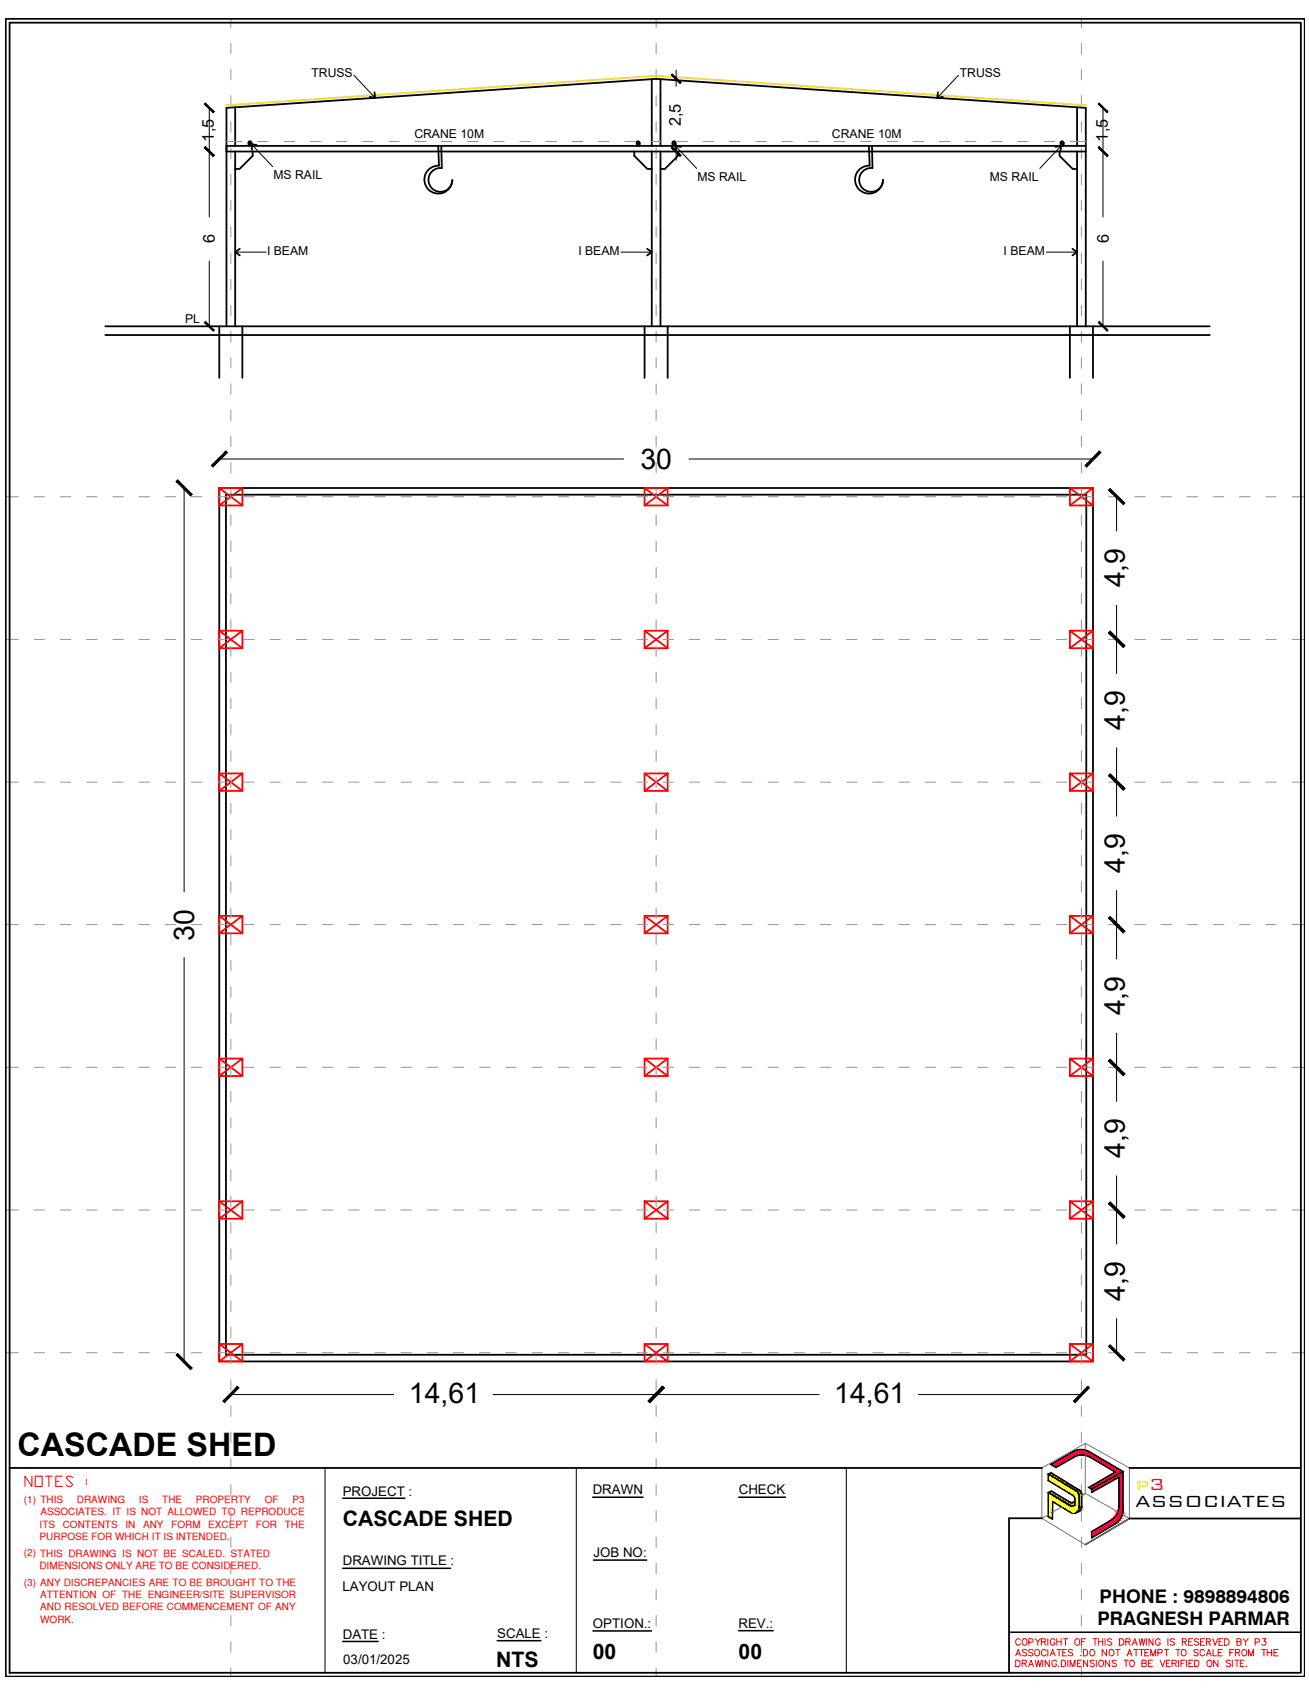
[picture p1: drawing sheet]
<svg xmlns="http://www.w3.org/2000/svg" width="216mm" height="279mm" viewBox="0 0 216 279" stroke-linecap="round" stroke-linejoin="round" font-family="sans-serif">
<!-- layer: wall -->
<g fill="none" stroke="#000" stroke-width=".3">
<path d="M38.8 17.7v6.4M61.8 15.2l.1 .9-.9-.1M107.5 13.1v11M108.9 13.1v11M154.7 15.2l-.1 .9 .9-.1M177.6 17.7v6.4M37.4 25h141.7M37.4 24.1h141.7M38.8 25v28.8M41 23.6v.5M41.5 23.6v.5M41.7 25v.7l-2.2 2.2h-.7"/>
<path d="M42.3 23.9l-.8-.1 .1 .9M72.3 24.1l.1 3.2M72.4 27.3a2.31 2.31 0 0 0-2.4 2.3 2.31 2.31 0 0 0 2.2 2.3 2.31 2.31 0 0 0 2.4-2.2 1.97 1.97 0 0 1-2 1.9 1.97 1.97 0 0 1-1.9-2.1 1.97 1.97 0 0 1 2.1-1.8M72.8 24.1l.1 3.6M104.6 25v.7l2.2 2.2h.7M105 23.6v.5M105.5 23.6v.5M107.5 25v28.8M108.9 25v28.8M110.9 23.6v.5M111.4 23.6v.5M111.8 25v.7l-2.1 2.2h-.8"/>
<path d="M112.3 24.2l-.9-.1 .1 .9M143.3 24.1l.1 3.2M143.4 27.3a2.31 2.31 0 0 0-2.4 2.3 2.31 2.31 0 0 0 2.3 2.3 2.31 2.31 0 0 0 2.3-2.2 1.97 1.97 0 0 1-2 1.9 1.97 1.97 0 0 1-1.9-2.1 1.97 1.97 0 0 1 2.2-1.8M143.8 24.1l.1 3.6M174.1 24.2l.9-.1-.1 .9M174.8 25v.7l2.1 2.2h.7M174.9 23.6v.5M175.4 23.6v.5M177.6 25v28.8M17.4 55.3h182.1M17.4 53.8h182.1M36.2 53.8v8.5"/>
<path d="M37.4 53.8v-36l70.8-4.8 70.9 4.8v36M39.6 41l-.8 .6 .8 .5M40 53.8v8.5M106.3 53.8v8.5M106.7 41l.8 .6-.8 .5M110.1 53.8v8.5M176.5 53.8v8.5M176.9 41l.7 .6-.7 .5M180.3 53.8v8.5M36.2 80.5h144.1v144.1h-144.1zM37.3 81.6h141.9v141.8h-141.9z"/>
<circle cx="41.2" cy="23.5" r=".06"/>
<circle cx="41.2" cy="23.5" r=".23"/>
<circle cx="105.2" cy="23.5" r=".23"/>
<circle cx="105.2" cy="23.5" r=".06"/>
<circle cx="111.2" cy="23.5" r=".06"/>
<circle cx="111.2" cy="23.5" r=".23"/>
<circle cx="175.2" cy="23.5" r=".06"/>
<circle cx="175.2" cy="23.5" r=".23"/>
</g>
<g fill="none" stroke="#f00" stroke-width=".3">
<path d="M36.2 80.5l3.8 2.9M40 80.5v2.9h-3.8v-2.9h3.8l-3.8 2.9M106.3 80.5l3.8 2.9M110.1 80.5v2.9h-3.8v-2.9h3.8l-3.8 2.9M176.5 80.5v2.9h3.8v-2.9h-3.8l3.8 2.9M180.3 80.5l-3.8 2.9M36.2 104l3.8 2.9M40 104v2.9h-3.8v-2.9h3.8l-3.8 2.9M106.3 104l3.8 2.9M110.1 104v2.9h-3.8v-2.9h3.8l-3.8 2.9M176.5 104v2.9h3.8v-2.9h-3.8l3.8 2.9M180.3 104l-3.8 2.9"/>
<path d="M36.2 127.6l3.8 2.8M40 127.6v2.8h-3.8v-2.8h3.8l-3.8 2.8M106.3 127.6l3.8 2.8M110.1 127.6v2.8h-3.8v-2.8h3.8l-3.8 2.8M176.5 127.6v2.8h3.8v-2.8h-3.8l3.8 2.8M180.3 127.6l-3.8 2.8M36.2 151.1l3.8 2.8M40 151.1v2.8h-3.8v-2.8h3.8l-3.8 2.8M106.3 151.1l3.8 2.8M110.1 151.1v2.8h-3.8v-2.8h3.8l-3.8 2.8M176.5 151.1v2.8h3.8v-2.8h-3.8l3.8 2.8M180.3 151.1l-3.8 2.8"/>
<path d="M36.2 174.6l3.8 2.9M40 174.6v2.9h-3.8v-2.9h3.8l-3.8 2.9M106.3 174.6v2.9h3.8v-2.9h-3.8l3.8 2.9M110.1 174.6l-3.8 2.9M176.5 174.6v2.9h3.8v-2.9h-3.8l3.8 2.9M180.3 174.6l-3.8 2.9M36.2 198.1l3.8 2.9M40 198.1v2.9h-3.8v-2.9h3.8l-3.8 2.9M106.3 198.1v2.9h3.8v-2.9h-3.8l3.8 2.9M110.1 198.1l-3.8 2.9M176.5 198.1v2.9h3.8v-2.9h-3.8l3.8 2.9M180.3 198.1l-3.8 2.9"/>
<path d="M36.2 221.7l3.8 2.9M40 221.7v2.9h-3.8v-2.9h3.8l-3.8 2.9M106.3 221.7v2.9h3.8v-2.9h-3.8l3.8 2.9M110.1 221.7l-3.8 2.9M176.5 221.7v2.9h3.8v-2.9h-3.8l3.8 2.9M180.3 221.7l-3.8 2.9"/>
</g>
<!-- layer: window -->
<g fill="none" stroke="#939598" stroke-width=".16">
<path d="M38.1 3.1v1.4M38.1 7.1v1.8M38.1 11.4v1.8M38.1 15.8v1.7M108.2 3.1v1.4M108.2 7.1v1.8M108.2 11.4v1.8M108.2 15.8v1.7M178.4 3.1v1.4M178.4 7.1v1.8M178.4 11.4v1.8M178.4 15.8v1.7"/>
<path d="M37.4 23.3h2.5M38.1 20.1v1.7M38.1 24.4v1.7M38.1 28.7v1.8M38.1 33v1.8M38.1 37.4v1.7M42.5 23.3h1.8M46.8 23.3h1.8M51.2 23.3h1.7M55.5 23.3h1.7M59.8 23.3h1.7M64.1 23.3h1.7"/>
<path d="M68.5 23.3h1.7M72.8 23.3h1.7M77.1 23.3h1.7M81.4 23.3h1.8M85.7 23.3h1.8M90.1 23.3h1.7M94.4 23.3h1.7M98.7 23.3h1.7M103.1 23.3h1.6M107.4 23.3h1.7M108.2 20.1v1.7M108.2 24.4v1.7"/>
<path d="M108.2 28.7v1.8M108.2 33v1.8M108.2 37.4v1.7M111.7 23.3h1.7M116 23.3h1.7M120.3 23.3h1.8M124.6 23.3h1.8M129 23.3h1.7M133.3 23.3h1.7M137.6 23.3h1.7M142 23.3h1.7M146.3 23.3h1.7"/>
<path d="M150.6 23.3h1.7M154.9 23.3h1.7M159.2 23.3h1.8M163.5 23.3h1.8M167.9 23.3h1.7M172.2 23.3h1.7M176.5 23.3h2.6M178.4 20.1v1.7M178.4 24.4v1.7M178.4 28.7v1.8M178.4 33v1.8M178.4 37.4v1.7"/>
<path d="M38.1 41.7v1.7M38.1 46v1.8M38.1 50.3v1.8M38.1 54.7v1.7M38.1 59v1.7M108.2 41.7v1.7M108.2 46v1.8M108.2 50.3v1.8M108.2 54.7v1.7M108.2 59v1.7M178.4 41.7v1.7M178.4 46v1.8"/>
<path d="M178.4 50.3v1.8M178.4 54.7v1.7M178.4 59v1.7M38.1 63.3v1.7M38.1 67.6v1.8M38.1 71.9v1.8M38.1 76.3v1.7M108.2 63.3v1.7M108.2 67.6v1.8M108.2 71.9v1.8M108.2 76.3v1.7M178.4 63.3v1.7"/>
<path d="M178.4 67.6v1.8M178.4 71.9v1.8M178.4 76.3v1.7M.9 81.9h2.1M5.6 81.9h1.7M10 81.9h1.7M14.3 81.9h1.7M18.6 81.9h1.7M22.9 81.9h1.8M27.2 81.9h1.8M31.6 81.9h1.7M35.9 81.9h1.7"/>
<path d="M38.1 80.6v1.7M38.1 84.9v1.8M38.1 89.3v1.7M38.1 93.6v1.7M38.1 97.9v1.7M40.2 81.9h1.7M44.5 81.9h1.7M48.9 81.9h1.7M53.2 81.9h1.7M57.5 81.9h1.7M61.8 81.9h1.8M66.1 81.9h1.8"/>
<path d="M70.5 81.9h1.7M74.8 81.9h1.7M79.1 81.9h1.7M83.4 81.9h1.7M87.8 81.9h1.7M92.1 81.9h1.7M96.4 81.9h1.7M100.7 81.9h1.8M105 81.9h1.8M108.2 80.6v1.7M108.2 84.9v1.8M108.2 89.3v1.7"/>
<path d="M108.2 93.6v1.7M108.2 97.9v1.7M109.4 81.9h1.7M113.7 81.9h1.7M118 81.9h1.7M122.3 81.9h1.8M126.7 81.9h1.7M131 81.9h1.7M135.3 81.9h1.7M139.6 81.9h1.8M143.9 81.9h1.8M148.3 81.9h1.7"/>
<path d="M152.6 81.9h1.7M156.9 81.9h1.7M161.2 81.9h1.8M165.6 81.9h1.7M169.9 81.9h1.7M174.2 81.9h1.8M178.4 80.6v1.7M178.4 84.9v1.8M178.4 89.3v1.7M178.4 93.6v1.7M178.4 97.9v1.7M178.5 81.9h1.8"/>
<path d="M182.9 81.9h1.7M187.2 81.9h1.7M191.5 81.9h1.7M195.8 81.9h1.7M200.1 81.9h1.8M204.4 81.9h1.8M208.8 81.9h1.7M213.1 81.9h2.1M.9 105.5h2.1M5.6 105.5h1.7M10 105.5h1.7M14.3 105.5h1.7"/>
<path d="M18.6 105.5h1.7M22.9 105.5h1.8M27.2 105.5h1.8M31.6 105.5h1.7M35.9 105.5h1.7M38.1 102.2v1.7M38.1 106.5v1.8M38.1 110.8v1.8M38.1 115.2v1.7M38.1 119.5v1.7M40.2 105.5h1.7M44.5 105.5h1.7"/>
<path d="M48.9 105.5h1.7M53.2 105.5h1.7M57.5 105.5h1.7M61.8 105.5h1.8M66.1 105.5h1.8M70.5 105.5h1.7M74.8 105.5h1.7M79.1 105.5h1.7M83.4 105.5h1.7M87.8 105.5h1.7M92.1 105.5h1.7M96.4 105.5h1.7"/>
<path d="M100.7 105.5h1.8M105 105.5h1.8M108.2 102.2v1.7M108.2 106.5v1.8M108.2 110.8v1.8M108.2 115.2v1.7M108.2 119.5v1.7M109.4 105.5h1.7M113.7 105.5h1.7M118 105.5h1.7M122.3 105.5h1.8M126.7 105.5h1.7"/>
<path d="M131 105.5h1.7M135.3 105.5h1.7M139.6 105.5h1.8M143.9 105.5h1.8M148.3 105.5h1.7M152.6 105.5h1.7M156.9 105.5h1.7M161.2 105.5h1.8M165.6 105.5h1.7M169.9 105.5h1.7M174.2 105.5h1.8M178.4 102.2v1.7"/>
<path d="M178.4 106.5v1.8M178.4 110.8v1.8M178.4 115.2v1.7M178.4 119.5v1.7M178.5 105.5h1.8M182.9 105.5h1.7M187.2 105.5h1.7M191.5 105.5h1.7M195.8 105.5h1.7M200.1 105.5h1.8M204.4 105.5h1.8M208.8 105.5h1.7"/>
<path d="M213.1 105.5h2.1M.9 129h2.1M5.6 129h1.7M10 129h1.7M14.3 129h1.7M18.6 129h1.7M22.9 129h1.8M27.2 129h1.8M31.6 129h1.7M35.9 129h1.7M38.1 123.8v1.8M38.1 128.2v1.7"/>
<path d="M38.1 132.5v1.7M38.1 136.8v1.7M40.2 129h1.7M44.5 129h1.7M48.9 129h1.7M53.2 129h1.7M57.5 129h1.7M61.8 129h1.8M66.1 129h1.8M70.5 129h1.7M74.8 129h1.7M79.1 129h1.7"/>
<path d="M83.4 129h1.7M87.8 129h1.7M92.1 129h1.7M96.4 129h1.7M100.7 129h1.8M105 129h1.8M108.2 123.8v1.8M108.2 128.2v1.7M108.2 132.5v1.7M108.2 136.8v1.7M109.4 129h1.7M113.7 129h1.7"/>
<path d="M118 129h1.7M122.3 129h1.8M126.7 129h1.7M131 129h1.7M135.3 129h1.7M139.6 129h1.8M143.9 129h1.8M148.3 129h1.7M152.6 129h1.7M156.9 129h1.7M161.2 129h1.8M165.6 129h1.7"/>
<path d="M169.9 129h1.7M174.2 129h1.8M178.4 123.8v1.8M178.4 128.2v1.7M178.4 132.5v1.7M178.4 136.8v1.7M178.5 129h1.8M182.9 129h1.7M187.2 129h1.7M191.5 129h1.7M195.8 129h1.7M200.1 129h1.8"/>
<path d="M204.4 129h1.8M208.8 129h1.7M213.1 129h2.1M.9 152.5h2.1M5.6 152.5h1.7M10 152.5h1.7M14.3 152.5h1.7M18.6 152.5h1.7M22.9 152.5h1.8M27.2 152.5h1.8M31.6 152.5h1.7M35.9 152.5h1.7"/>
<path d="M38.1 141.1v1.7M38.1 145.4v1.8M38.1 149.7v1.8M38.1 154.1v1.7M38.1 158.4v1.7M40.2 152.5h1.7M44.5 152.5h1.7M48.9 152.5h1.7M53.2 152.5h1.7M57.5 152.5h1.7M61.8 152.5h1.8M66.1 152.5h1.8"/>
<path d="M70.5 152.5h1.7M74.8 152.5h1.7M79.1 152.5h1.7M83.4 152.5h1.7M87.8 152.5h1.7M92.1 152.5h1.7M96.4 152.5h1.7M100.7 152.5h1.8M105 152.5h1.8M108.2 141.1v1.7M108.2 145.4v1.8M108.2 149.7v1.8"/>
<path d="M108.2 154.1v1.7M108.2 158.4v1.7M109.4 152.5h1.7M113.7 152.5h1.7M118 152.5h1.7M122.3 152.5h1.8M126.7 152.5h1.7M131 152.5h1.7M135.3 152.5h1.7M139.6 152.5h1.8M143.9 152.5h1.8M148.3 152.5h1.7"/>
<path d="M152.6 152.5h1.7M156.9 152.5h1.7M161.2 152.5h1.8M165.6 152.5h1.7M169.9 152.5h1.7M174.2 152.5h1.8M178.4 141.1v1.7M178.4 145.4v1.8M178.4 149.7v1.8M178.4 154.1v1.7M178.4 158.4v1.7M178.5 152.5h1.8"/>
<path d="M182.9 152.5h1.7M187.2 152.5h1.7M191.5 152.5h1.7M195.8 152.5h1.7M200.1 152.5h1.8M204.4 152.5h1.8M208.8 152.5h1.7M213.1 152.5h2.1M.9 176h2.1M5.6 176h1.7M10 176h1.7M14.3 176h1.7"/>
<path d="M18.6 176h1.7M22.9 176h1.8M27.2 176h1.8M31.6 176h1.7M35.9 176h1.7M38.1 162.7v1.8M38.1 167.1v1.7M38.1 171.4v1.7M38.1 175.7v1.7M40.2 176h1.7M44.5 176h1.7M48.9 176h1.7"/>
<path d="M53.2 176h1.7M57.5 176h1.7M61.8 176h1.8M66.1 176h1.8M70.5 176h1.7M74.8 176h1.7M79.1 176h1.7M83.4 176h1.7M87.8 176h1.7M92.1 176h1.7M96.4 176h1.7M100.7 176h1.8"/>
<path d="M105 176h1.8M108.2 162.7v1.8M108.2 167.1v1.7M108.2 171.4v1.7M108.2 175.7v1.7M109.4 176h1.7M113.7 176h1.7M118 176h1.7M122.3 176h1.8M126.7 176h1.7M131 176h1.7M135.3 176h1.7"/>
<path d="M139.6 176h1.8M143.9 176h1.8M148.3 176h1.7M152.6 176h1.7M156.9 176h1.7M161.2 176h1.8M165.6 176h1.7M169.9 176h1.7M174.2 176h1.8M178.4 162.7v1.8M178.4 167.1v1.7M178.4 171.4v1.7"/>
<path d="M178.4 175.7v1.7M178.5 176h1.8M182.9 176h1.7M187.2 176h1.7M191.5 176h1.7M195.8 176h1.7M200.1 176h1.8M204.4 176h1.8M208.8 176h1.7M213.1 176h2.1M.9 199.6h2.1M5.6 199.6h1.7"/>
<path d="M10 199.6h1.7M14.3 199.6h1.7M18.6 199.6h1.7M22.9 199.6h1.8M27.2 199.6h1.8M31.6 199.6h1.7M35.9 199.6h1.7M38.1 180v1.8M38.1 184.3v1.8M38.1 188.7v1.7M38.1 193v1.7M38.1 197.3v1.7"/>
<path d="M40.2 199.6h1.7M44.5 199.6h1.7M48.9 199.6h1.7M53.2 199.6h1.7M57.5 199.6h1.7M61.8 199.6h1.8M66.1 199.6h1.8M70.5 199.6h1.7M74.8 199.6h1.7M79.1 199.6h1.7M83.4 199.6h1.7M87.8 199.6h1.7"/>
<path d="M92.1 199.6h1.7M96.4 199.6h1.7M100.7 199.6h1.8M105 199.6h1.8M108.2 180v1.8M108.2 184.3v1.8M108.2 188.7v1.7M108.2 193v1.7M108.2 197.3v1.7M109.4 199.6h1.7M113.7 199.6h1.7M118 199.6h1.7"/>
<path d="M122.3 199.6h1.8M126.7 199.6h1.7M131 199.6h1.7M135.3 199.6h1.7M139.6 199.6h1.8M143.9 199.6h1.8M148.3 199.6h1.7M152.6 199.6h1.7M156.9 199.6h1.7M161.2 199.6h1.8M165.6 199.6h1.7M169.9 199.6h1.7"/>
<path d="M174.2 199.6h1.8M178.4 180v1.8M178.4 184.3v1.8M178.4 188.7v1.7M178.4 193v1.7M178.4 197.3v1.7M178.5 199.6h1.8M182.9 199.6h1.7M187.2 199.6h1.7M191.5 199.6h1.7M195.8 199.6h1.7M200.1 199.6h1.8"/>
<path d="M204.4 199.6h1.8M208.8 199.6h1.7M213.1 199.6h2.1M38.1 201.6v1.7M38.1 206v1.7M38.1 210.3v1.7M38.1 214.6v1.7M38.1 218.9v1.8M108.2 201.6v1.7M108.2 206v1.7M108.2 210.3v1.7M108.2 214.6v1.7"/>
<path d="M108.2 218.9v1.8M178.4 201.6v1.7M178.4 206v1.7M178.4 210.3v1.7M178.4 214.6v1.7M178.4 218.9v1.8M.9 223.1h2.1M5.6 223.1h1.7M10 223.1h1.7M14.3 223.1h1.7M18.6 223.1h1.7M22.9 223.1h1.8"/>
<path d="M27.2 223.1h1.8M31.6 223.1h1.7M35.9 223.1h1.7M38.1 223.2v1.8M38.1 227.6v1.7M38.1 231.9v1.7M38.1 236.2v1.7M40.2 223.1h1.7M44.5 223.1h1.7M48.9 223.1h1.7M53.2 223.1h1.7M57.5 223.1h1.7"/>
<path d="M61.8 223.1h1.8M66.1 223.1h1.8M70.5 223.1h1.7M74.8 223.1h1.7M79.1 223.1h1.7M83.4 223.1h1.7M87.8 223.1h1.7M92.1 223.1h1.7M96.4 223.1h1.7M100.7 223.1h1.8M105 223.1h1.8M108.2 223.2v1.8"/>
<path d="M108.2 227.6v1.7M108.2 231.9v1.7M108.2 236.2v1.7M109.4 223.1h1.7M113.7 223.1h1.7M118 223.1h1.7M122.3 223.1h1.8M126.7 223.1h1.7M131 223.1h1.7M135.3 223.1h1.7M139.6 223.1h1.8M143.9 223.1h1.8"/>
<path d="M148.3 223.1h1.7M152.6 223.1h1.7M156.9 223.1h1.7M161.2 223.1h1.8M165.6 223.1h1.7M169.9 223.1h1.7M174.2 223.1h1.8M178.4 223.2v1.8M178.4 227.6v1.7M178.4 231.9v1.7M178.4 236.2v1.7M178.5 223.1h1.8"/>
<path d="M182.9 223.1h1.7M187.2 223.1h1.7M191.5 223.1h1.7M195.8 223.1h1.7M200.1 223.1h1.8M204.4 223.1h1.8M208.8 223.1h1.7M213.1 223.1h2.1M38.1 240.6v1.6M38.1 244.9v1.7M38.1 249.2v1.7M38.1 253.5v1.7"/>
<path d="M38.1 257.8v1.8M108.2 240.6v1.6M108.2 244.9v1.7M108.2 249.2v1.7M108.2 253.5v1.7M108.2 257.8v1.8M178.4 240.6v1.6M178.4 244.9v1.7M178.4 249.2v1.7M178.4 253.5v1.7M178.4 257.8v1.8M38.1 262.1v1.8"/>
<path d="M38.1 266.5v1.7M38.1 270.8v1.7M38.1 275.1v1.4M108.2 262.1v1.8M108.2 266.5v1.7M108.2 270.8v1.7M108.2 275.1v1.4M178.4 262.1v1.8M178.4 266.5v1.7M178.4 270.8v1.7M178.4 275.1v1.4"/>
</g>
<g fill="none" stroke="#000" stroke-width=".16">
<path d="M34.5 17.8v18M58.4 12.4l3.5 3.7M111.5 11.6v2.6M158.1 12.4l-3.5 3.7M181.9 17.8v18M41.5 23.8l3.5 3.7M111.4 24.1l3.5 3.7M111.5 23.8v2.6M175 24.1l-3.5 3.7M34.5 43.1v10.7M38.8 41.6h5.1M102.4 41.6h5.1"/>
<path d="M172.6 41.6h5M181.9 43.1v10.7M36.2 75.7h66.6M113.6 75.7h66.7M30.4 80.5v66.6M184.2 81.9v5.7M184.2 99.8v11.3M184.2 123.3v11.3M30.4 157.9v66.7M184.2 146.9v11.3M184.2 170.4v11.3M184.2 193.9v11.3"/>
<path d="M184.2 217.5v5.6M38.1 230h26.9M81.3 230h53.8M151.5 230h26.9M178 248.7a.91 .91 0 0 1-1.4 .8"/>
</g>
<!-- layer: 0 -->
<g fill="#000" stroke="#000" stroke-width=".16">
<path d="M33.7 17.2l1.5 1.4 .1-.2zM33.7 17.2l.2-.2 1.4 1.4z"/>
<path d="M110.7 12.3l1.6 1.3-1.4-1.4zM110.7 12.3l1.6 1.3-.1 .2z"/>
<path d="M181.2 17.2l1.4 1.4 .1-.2zM181.3 17l1.4 1.4-1.5-1.2z"/>
<path d="M33.9 24.2l-.2 .2 1.6 1.2zM33.7 24.4l1.6 1.2-.1 .2z"/>
<path d="M33.7 24.4l1.5 1.4 .1-.2zM33.7 24.4l.2-.2 1.4 1.4z"/>
<path d="M110.7 24.4l1.5 1.4 .1-.2zM110.7 24.4l.2-.2 1.4 1.4z"/>
<path d="M181.3 24.2l-.1 .2 1.5 1.2zM181.2 24.4l1.5 1.2-.1 .2z"/>
<path d="M181.2 24.4l1.4 1.4 .1-.2zM181.3 24.2l1.4 1.4-1.5-1.2z"/>
<path d="M33.9 53l-.2 .2 1.6 1.3zM33.7 53.2l1.6 1.3-.1 .1z"/>
<path d="M181.3 53l-.1 .2 1.5 1.3zM181.2 53.2l1.5 1.3-.1 .1z"/>
<path d="M37.3 74.4l-2.2 2.6 2.4-2.4zM34.9 76.8l2.4-2.4-2.2 2.6z"/>
<path d="M179 76.8l.2 .2 2.1-2.6zM181.3 74.4l.3 .2-2.4 2.4z"/>
<path d="M29.1 79.4l2.3 2.4 .3-.3zM29.3 79.1l2.4 2.4-2.6-2.1z"/>
<path d="M182.9 80.8l2.4 2.4 .2-.2zM182.9 80.8l.2-.2 2.4 2.4z"/>
<path d="M183.1 104.1l-.2 .3 2.6 2.1zM182.9 104.4l2.6 2.1-.2 .3z"/>
<path d="M182.9 104.4l2.4 2.4 .2-.3zM182.9 104.4l.2-.3 2.4 2.4z"/>
<path d="M183.1 127.6l-.2 .3 2.6 2.2zM182.9 127.9l2.6 2.2-.2 .2z"/>
<path d="M182.9 127.9l2.4 2.4 .2-.2zM182.9 127.9l.2-.3 2.4 2.5z"/>
<path d="M183.1 151.2l-.2 .2 2.6 2.2zM182.9 151.4l2.6 2.2-.2 .3z"/>
<path d="M182.9 151.4l2.4 2.5 .2-.3zM182.9 151.4l.2-.2 2.4 2.4z"/>
<path d="M183.1 174.7l-.2 .3 2.6 2.1zM182.9 175l2.6 2.1-.2 .3z"/>
<path d="M182.9 175l2.4 2.4 .2-.3zM182.9 175l.2-.3 2.4 2.4z"/>
<path d="M183.1 198.3l-.2 .2 2.6 2.2zM182.9 198.5l2.6 2.2-.2 .2z"/>
<path d="M182.9 198.5l2.4 2.4 .2-.2zM182.9 198.5l.2-.2 2.4 2.4z"/>
<path d="M29.3 223.2l-.2 .3 2.6 2.2zM29.1 223.5l2.6 2.2-.3 .2z"/>
<path d="M39.2 228.7l-2.2 2.6 2.4-2.4zM39.2 228.7l-2.2 2.6-.2-.2z"/>
<path d="M109.3 228.7l-2.4 2.4 .3 .2zM109.3 228.7l.3 .2-2.4 2.4z"/>
<path d="M109.3 228.7l-2.1 2.6 2.4-2.4zM109.3 228.7l-2.1 2.6-.3-.2z"/>
<path d="M179.4 228.7l-2.3 2.4 .2 .2zM179.4 228.7l.3 .2-2.4 2.4z"/>
<path d="M183.1 221.8l-.2 .3 2.6 2.1zM182.9 222.1l2.6 2.1-.2 .3z"/>
</g>
<!-- layer: wall -->
<path d="M37.3 17.4l70.9-4.9 70.9 4.9" fill="none" stroke="#f8d731" stroke-width=".3"/>
<!-- layer: Tital Block -->
<path d="M166.4 269.2h48.2" fill="none" stroke="#000" stroke-width=".25"/>
<!-- layer: Elevation -->
<path d="M.9 3.1h214.3v273.4h-214.3zM1.6 3.7h213v272.2h-213zM1.6 242.1h170.2M171.8 250.4h-5.4v25.5M186.3 242.1h28.2M186.3 250.5h28.2" fill="none" stroke="#000" stroke-width=".3"/>
<!-- layer: ID-LOGO -->
<g fill="none" stroke="#f00" stroke-width=".16">
<path d="M167.5 273.1l.5-1.1 .3 1.1M167.5 273.8h.4a.57 .57 0 0 1 .4 .6 .57 .57 0 0 1-.4 .5h-.4zM167.7 272.8h.5M168.3 270.5a.39 .39 0 0 0-.5-.2 .39 .39 0 0 0-.3 .4 .45 .45 0 0 0 .2 .5 .45 .45 0 0 0 .5 0l.1-.1M168.6 274.3h.6l.1-.4-.7-.1v1.1M168.6 270.5a.39 .39 0 0 1 .5-.2 .39 .39 0 0 1 .3 .4v.2a.4 .4 0 0 1-.4 .5 .4 .4 0 0 1-.4-.5zM169 274.3l.3 .6M169.3 272.2l-.2-.2-.5 .2 .2 .3 .5 .3v.2l-.2 .1-.5-.1M169.6 274.9l.5-1.1 .3 1.1M169.7 270.9l.6-.1 .1-.4-.2-.1h-.5v1.1M169.8 274.5h.5M170.4 272.2l-.3-.2-.5 .2 .1 .2 .7 .4v.2l-.3 .1-.5-.1"/>
<path d="M170.7 270.3l.5 .5 .4-.5M170.7 272.2l.2-.1a.49 .49 0 0 1 .6 .5 .49 .49 0 0 1-.8 .4v-.3zM170.7 273.8l.3 1.1 .3-1.1 .2 1.1 .3-1.1M171.2 270.8v.6M171.8 270.8l.6-.1 .1-.2-.3-.2h-.4v1.1M172 273.8v1.1M172.1 270.8l.4 .6M172.5 272.3a.39 .39 0 0 0-.4-.3 .39 .39 0 0 0-.3 .5 .45 .45 0 0 0 .1 .5 .45 .45 0 0 0 .6 0v-.1M172.8 270.3v1.1M172.8 272v1.1M173.1 273.8v1.1l-.7-1.1v1.1M173.2 273.1l.4-1.1 .4 1.1"/>
<path d="M173.4 272.8h.5M174 270.5a.39 .39 0 0 0-.5-.2 .39 .39 0 0 0-.3 .4 .45 .45 0 0 0 .2 .5 .45 .45 0 0 0 .6 0v-.3h-.2M174.3 274.1a.39 .39 0 0 0-.5-.3 .39 .39 0 0 0-.3 .4v.3a.38 .38 0 0 0 .4 .4 .38 .38 0 0 0 .4-.4h-.3M174.3 270.3v1.1M174.3 270.8h.7M174.3 272h.8M174.6 274.8h.1M174.7 272v1.1M175 270.3v1.1M175.1 273.8h.3a.57 .57 0 0 1 .4 .6 .57 .57 0 0 1-.4 .5h-.3zM175.3 272.6h.4M175.4 270.3h.7"/>
<path d="M175.7 270.3v1.1M175.9 272h-.6v1.1h.6M176.1 273.8v1.1M176.5 274.9v-1.1l.4 1.1 .4-1.1v1.1M176.9 272.2l-.2-.2-.5 .2v.2l.7 .4v.2l-.2 .1-.5-.1M177.3 270.5a.39 .39 0 0 1 .5-.2 .39 .39 0 0 1 .3 .4v.2a.4 .4 0 0 1-.4 .5 .4 .4 0 0 1-.4-.5zM177.7 274.3h.4M178.2 273l.1 .1M178.4 273.8h-.7v1.1h.7M178.4 270.8h.4M178.7 272a.58 .58 0 0 1 .7 .4 .58 .58 0 0 1-.2 .7h-.5zM179 270.3h-.6v1.1"/>
<path d="M179.4 273.8v1.1l-.7-1.1v1.1M179.9 272.1a.49 .49 0 0 1 .7 .5 .49 .49 0 0 1-.8 .4v-.5zM180.3 270.3h.6M180.5 274l-.2-.2-.5 .2 .1 .2 .5 .3a.26 .26 0 0 1-.1 .4l-.4-.1-.1-.1M180.6 270.3v1.1M180.8 273.8v1.1M181.2 270.8h.7M181.2 270.3v1.1M181.3 274l.2-.2a.51 .51 0 0 1 .5 .6 .51 .51 0 0 1-.6 .4l-.2-.3zM181.9 270.3v1.1M182.3 270.3v1.1M182.5 272v1.1l-.7-1.1v1.1"/>
<path d="M183 273.8v1.1l-.7-1.1v1.1M183.1 272.1a.49 .49 0 0 1 .7 .5 .49 .49 0 0 1-.8 .4l-.1-.5zM183.4 270.4a.37 .37 0 0 0-.4-.1 .37 .37 0 0 0-.3 .2l.1 .2 .5 .2 .1 .3a.41 .41 0 0 1-.7 0M184 272h.8M184.1 274l-.2-.2-.5 .2 .2 .3 .5 .2-.1 .3-.3 .1-.3-.2M184.4 272v1.1M184.6 270.3h.4a.61 .61 0 0 1 .4 .5 .61 .61 0 0 1-.4 .6h-.4zM185.4 273.8h.7M185.7 270.8l.6-.1 .1-.2-.2-.2h-.5v1.1M185.7 273.8v1.1M185.9 273.1l.4-1.1 .4 1.1M186.1 270.8l.3 .6"/>
<path d="M186.1 272.8h.5M186.4 274a.48 .48 0 0 1 .7 0 .48 .48 0 0 1-.1 .7l-.1 .1a.53 .53 0 0 1-.6-.2 .53 .53 0 0 1 .1-.6zM186.7 271.4l.5-1.1 .4 1.1M186.9 271h.5M187 272h.7M187.4 272v1.1M187.9 270.3l.2 1.1 .3-1.1 .2 1.1 .3-1.1M187.9 272h.7M188.3 272v1.1M188.4 274.3h.6v-.4l-.6-.1v1.1l.6-.1v-.4l-.2-.1M188.8 272.6h.4M189.1 270.3v1.1"/>
<path d="M189.4 274.3h.4M189.5 272h-.7v1.1h.7M189.8 273.1v-1.1l.4 1.1 .4-1.1v1.1M190.1 273.8h-.7v1.1h.7M190.2 270.3v1.1l-.7-1.1v1.1M191 272.6h.6l.1-.2-.1-.3-.6-.1v1.1M191.4 270.5a.39 .39 0 0 0-.5-.2 .39 .39 0 0 0-.3 .4 .45 .45 0 0 0 .1 .5 .45 .45 0 0 0 .6 0l.1-.3h-.3M191.4 273.8l.3 1.1 .5-1.1M192 272h.8M192.4 274.3h.4M192.4 272v1.1M192.6 270.3v1.1"/>
<path d="M193 273.8h-.6v1.1h.6M193.3 274.3h.6l.1-.4-.7-.1v1.1M193.7 274.3l.3 .6M193.7 270.4a.4 .4 0 0 0-.4-.1 .4 .4 0 0 0-.3 .2l.1 .2 .6 .3a.39 .39 0 0 1-.3 .4 .39 .39 0 0 1-.4-.2M193.9 272h.7M194.3 272v1.1M194.4 273.8v1.1M194.8 274.3h.4M194.9 272.2l.1-.1a.49 .49 0 0 1 .7 .5 .49 .49 0 0 1-.8 .4l-.1-.3zM195 270.8l.6-.1v-.3l-.2-.1h-.4v1.1M195.3 270.8l.4 .6M195.4 273.8h-.6v1.1"/>
<path d="M195.7 273.8v1.1M196.1 270.8h.3M196.1 274.3h.4M196.7 270.3h-.6v1.1h.6M196.7 273.8h-.6v1.1h.6M197 273.8h.4a.57 .57 0 0 1 .4 .6 .57 .57 0 0 1-.4 .5h-.4zM197.6 272.2l-.2-.2-.4 .1-.1 .3 .5 .2 .2 .4-.2 .1-.5-.1M197.7 270.4a.4 .4 0 0 0-.4-.1 .4 .4 0 0 0-.3 .2v.2l.6 .2 .1 .3a.45 .45 0 0 1-.7 0M198 270.8h.4M198.7 270.3h-.7v1.1h.7M198.7 272.3a.39 .39 0 0 0-.5-.3 .39 .39 0 0 0-.3 .5v.2a.39 .39 0 0 0 .3 .4 .39 .39 0 0 0 .5-.2M199 270.8l.6-.1v-.3l-.2-.1h-.4v1.1"/>
<path d="M199 273.1l.4-1.1 .4 1.1M199.1 272.8h.5M199.2 274a.45 .45 0 0 1 .5-.1 .45 .45 0 0 1 .2 .6 .4 .4 0 0 1-.4 .4 .4 .4 0 0 1-.4-.4zM199.3 270.8l.4 .6M200 270.3l.4 1.1 .4-1.1M200.1 272v1.1h.6M200.9 273.8v1.1l-.7-1.1v1.1M200.9 272.6h.5M201.1 270.8h.3M201.6 272h-.7v1.1h.7M201.7 270.3h-.6v1.1h.6M202 270.3h.4a.61 .61 0 0 1 .3 .5 .61 .61 0 0 1-.3 .6h-.4z"/>
<path d="M202.8 272.6h.5M203 274l-.3-.2-.5 .2 .1 .2 .6 .3 .1 .1v.1l-.3 .2-.5-.2M203.3 273.8v1.1M203.5 272h-.7v1.1M203.7 273.8h.7M203.8 272.6l.6-.1 .1-.2-.3-.3h-.4v1.1M204 270.8l.6-.1 .1-.2-.2-.2h-.5v1.1h.5l.2-.2v-.2l-.2-.2M204 273.8v1.1M204.1 272.6l.4 .5M204.6 274.3h.4M204.9 272.2l.1-.1a.49 .49 0 0 1 .7 .5 .49 .49 0 0 1-.8 .4l-.1-.3zM205.1 270.3l.4 .5 .4-.5"/>
<path d="M205.2 273.8h-.6v1.1h.6M205.5 270.8v.6M205.6 274.8h.1M205.9 273.1v-1.1l.4 1.1 .4-1.1v1.1M207 270.9l.7-.1v-.4l-.2-.1h-.5v1.1M208.1 272h.7M208.2 270.3h.6l-.3 .4a.36 .36 0 0 1 .2 .6 .36 .36 0 0 1-.6-.1M208.5 272v1.1M209 272.6h.7M209 272v1.1M209.7 272v1.1M210.1 272.6h.4"/>
<path d="M210.8 272h-.7v1.1h.7"/>
</g>
<!-- layer: window -->
<g fill="#ff003f" stroke="#ff003f" stroke-width=".16">
<path d="M177.9 239.1h.8z"/>
<path d="M175.4 240.3h1.7l-2 1.2z"/>
<path d="M185.1 242.8l.1-.1z"/>
<path d="M179.6 245.3h1l-.5 .3z"/>
<path d="M180.6 245.3h.9l-.5 .3z"/>
<path d="M177.9 239.1h.9zM177.9 239.1h.9z"/>
<path d="M177.9 239.1l1.3 .1-.4-.1zM177.4 239.2l.5-.1 1.3 .1z"/>
<path d="M177.4 239.2h1.9zM177.4 239.2h1.9z"/>
<path d="M177.4 239.2l2.2 .2-.3-.2zM177 239.4l.4-.2 2.2 .2z"/>
<path d="M177 239.4l2.7 .1zM177 239.4l2.7 .1z"/>
<path d="M177 239.5l3.6 .5-.9-.5zM176 240l1-.5 3.6 .5z"/>
<path d="M176 240h2.5zM176 240h2z"/>
<path d="M178.5 240h2.2zM178.5 240h2.2z"/>
<path d="M176 240l1.6 .1 .4-.1zM175.7 240.1l.3-.1 1.6 .1z"/>
<path d="M179 240l1.9 .2-.2-.2zM179 240l1.9 .2h-1.5z"/>
<path d="M175.7 240.1l1.4 .2 .5-.2zM175.4 240.3l.3-.2 1.4 .2z"/>
<path d="M179.4 240.2l1.8 .1-.3-.1zM179.4 240.2l1.8 .1h-1.4z"/>
<path d="M173.3 241.5h1.8l.3-1.2zM173.3 241.5h1.8l-.9 .5z"/>
<path d="M179.8 240.3l5.4 2.4-4-2.4zM179.8 240.3l5.4 2.4h-1.4z"/>
<path d="M183.8 242.7l1.3 .1 .1-.1zM183.8 242.7l1.3 .1z"/>
<path d="M185.1 242.8l.1 .8v-.8zM183.6 243.6l1.5-.8 .1 .8z"/>
<path d="M184 242.8l-.4 .8 1.5-.8zM182.5 243.6l1.5-.8-.4 .8z"/>
<path d="M181.5 245.3l3-1.7h-.9zM180.6 245.3l3-1.7-2.1 1.7z"/>
<path d="M180.6 245.3l3-1.7h-1.1zM179.6 245.3l2.9-1.7-1.9 1.7z"/>
<path d="M180.1 245.6h.9l-.4-.3zM180.1 245.6h.9l-.9 .5z"/>
<path d="M184.5 243.6l.7 4.9v-4.9zM184.5 243.6l.7 4.9h-.7z"/>
<path d="M184.5 248.5l.7 .4v-.4zM184.5 248.5l.7 .4h-.7z"/>
<path d="M184.5 248.9l.7 .2v-.2zM184.5 248.9l.7 .2h-.7z"/>
<path d="M184.5 249.1l.7 .3v-.3zM184.5 249.1l.7 .3h-.8z"/>
<path d="M184.4 249.4l.8 .1v-.1zM184.4 249.4l.8 .1h-.9z"/>
<path d="M184.3 249.5l.8 .3 .1-.3zM184.3 249.5l.8 .3h-.9z"/>
<path d="M184.2 249.8l.9 .2v-.2zM184.2 249.8l.9 .2h-1.1z"/>
<path d="M184 250l1 .2 .1-.2zM184 250l1 .2h-1.1z"/>
<path d="M183.9 250.2l1 .2 .1-.2zM183.9 250.2l1 .2h-1.2z"/>
<path d="M183.7 250.4l1.1 .1 .1-.1zM183.7 250.4l1.1 .1h-1.2z"/>
<path d="M183.6 250.5l1 .3 .2-.3zM183.2 250.8l.4-.3 1 .3z"/>
<path d="M183.2 250.8h1.4zM183.1 250.8h1.5z"/>
<path d="M183.1 250.8l1.2 .3 .3-.3zM182.6 251.1l.5-.3 1.2 .3z"/>
<path d="M182.6 251.1l1.3 .3 .4-.3zM182.1 251.4l.5-.3 1.3 .3z"/>
<path d="M182.1 251.4l-.3 1.2 2.1-1.2zM180.1 252.6l2-1.2-.3 1.2z"/>
<path d="M180.1 252.6v1zM180.1 252.6h1.7l-1.7 1z"/>
</g>
<!-- layer: SHEET -->
<g fill="none" stroke="#000" stroke-width=".25">
<path d="M177 239.4a2.69 2.69 0 0 1 2.7 0M177 239.4l-3.7 2.1 .9 .5 2.9-1.7M179.7 239.5l5.5 3.2-5.1 2.9M172.9 243.1v1.1l4.1 2.4 .2 .5M172.9 246.2v4l.7 .3v-2.8l3 1.8M172.9 243.1l4.6 2.8M172.9 246.2l3.7 2.2M172.9 243.1l.5-.2 4.6 2.9M172.9 246.2l.5-.3 3.2 1.9M173.6 249.5h.1M177.1 240.3a2.69 2.69 0 0 1 2.7 0M177.2 247.7l-.7 .1"/>
<path d="M177.2 248.3l-.7 .1M177.3 247.1v1.2M177.5 245.9l.4 .5 .1 .3M177.9 249.3l-.6 .3M178 245.7l.4 .5v.3M178 248.7h.1M178 246.7v2M178.4 248.5a.91 .91 0 0 1-.5 .8M178.4 246.5v2M179.8 240.3l4.2 2.5-4.4 2.5 .5 .3M180.1 245.6v.5l4.4-2.5v4.9M183.2 250.8l-3.1 1.8v1l3.8-2.2"/>
<path d="M184.5 248.4a2.69 2.69 0 0 1-1.3 2.4M185.2 242.7v6.3a2.69 2.69 0 0 1-1.3 2.4M186.3 250.5l-7.3 4.3"/>
</g>
<!-- layer: window -->
<g fill="#ff0" stroke="#ff0" stroke-width=".16">
<path d="M172.9 243.1l1.7 1.1h-1.7z"/>
<path d="M176.9 249.6h.3z"/>
<path d="M172.9 247.7h.7v2.5z"/>
<path d="M172.9 244.2l4.6 1.7-2.9-1.7zM172.9 244.2l4.6 1.7h-1.7z"/>
<path d="M175.8 245.9l1.8 .2-.1-.2zM175.8 245.9l1.8 .2h-1.6z"/>
<path d="M176 246.1h1.8zM176 246.1h1.8z"/>
<path d="M176.1 246.1l1.8 .2-.1-.2zM176.1 246.1l1.8 .2h-1.6z"/>
<path d="M176.3 246.3l1.6 .1v-.1zM176.3 246.3l1.6 .1h-1.3z"/>
<path d="M176.6 246.4l1.3 .2v-.2zM176.6 246.4l1.3 .2h-1.1z"/>
<path d="M176.8 246.6h1.2zM176.8 246.6h1.2z"/>
<path d="M177 246.6l1 .1zM177 246.6l1 .1z"/>
<path d="M177.1 246.7h.9zM177.1 246.7h.9z"/>
<path d="M177.1 246.7l.9 .1zM177.1 246.7l.9 .1z"/>
<path d="M177.1 246.8l.9 .1v-.1zM177.1 246.8l.9 .1z"/>
<path d="M177.2 246.9h.8zM177.2 246.9h.8z"/>
<path d="M177.2 246.9l.8 .1v-.1zM177.2 246.9l.8 .1h-.8z"/>
<path d="M177.2 247l.8 .1v-.1zM177.2 247l.8 .1z"/>
<path d="M172.9 246.2l2.5 1.5zM172.9 246.2l2.5 1.5h-2.5z"/>
<path d="M177.3 247.1l.7 1.2v-1.2zM177.3 247.1l.7 1.2h-.7z"/>
<path d="M177.3 248.3h.7zM177.1 248.3h.9z"/>
<path d="M173.6 247.7l3 .7-1.2-.7zM173.6 247.7l3 .7h-1.8z"/>
<path d="M177.1 248.3l.9 .1zM177 248.4h1z"/>
<path d="M174.8 248.4h1.9zM174.8 248.4h1.9z"/>
<path d="M177 248.4h1zM176.8 248.4h1.2z"/>
<path d="M174.9 248.4h1.9zM174.9 248.4h1.9z"/>
<path d="M174.9 248.4l3.1 .3v-.3zM174.9 248.4l3.1 .3h-2.6z"/>
<path d="M175.4 248.7l2.5 .1 .1-.1zM175.4 248.7l2.5 .1h-2.3z"/>
<path d="M175.6 248.8l2.3 .2v-.2zM175.6 248.8l2.3 .2h-2z"/>
<path d="M175.9 249l2 .1v-.1zM175.9 249l2 .1h-1.8z"/>
<path d="M176.1 249.1l1.7 .2 .1-.2zM176.1 249.1l1.7 .2h-1.5z"/>
<path d="M176.3 249.3l1.3 .1 .2-.1zM176.3 249.3l1.3 .1h-1.1z"/>
<path d="M176.5 249.4l1 .1 .1-.1zM176.5 249.4l1 .1zM176.6 249.5h.9zM176.6 249.5h.9z"/>
<path d="M176.6 249.5h.9zM176.6 249.5h.8z"/>
<path d="M176.8 249.5h.6zM176.8 249.5l.5 .1z"/>
<path d="M176.8 249.6h.5zM176.8 249.6h.4z"/>
<path d="M176.9 249.6h.3zM177 249.6h.2z"/>
<path d="M172.9 247.7v2.5h.7zM172.9 250.2h.7v.3z"/>
</g>
<!-- layer: SHEET -->
<g fill="#9e9e00" stroke="#9e9e00" stroke-width=".16">
<path d="M172.9 243.1l.5-.2 .3 .2z"/>
<path d="M177.1 247.8l.2-.1z"/>
<path d="M176.6 248.4h.4z"/>
<path d="M177.7 249.3h.2l-.2 .1z"/>
<path d="M172.9 243.1l5.1 2.7-4.3-2.7zM172.9 243.1l5.1 2.7h-.8z"/>
<path d="M177.2 245.8h.9zM177.2 245.8h.9z"/>
<path d="M177.3 245.8l.9 .1zM177.3 245.8l.9 .1zM177.5 245.9h.7zM177.5 245.9h.7z"/>
<path d="M177.5 245.9l.8 .2-.1-.2zM177.5 245.9l.8 .2h-.7z"/>
<path d="M177.6 246.1h.7zM177.6 246.1h.7z"/>
<path d="M177.7 246.1h.6zM177.7 246.1h.6z"/>
<path d="M173.4 245.9l.4 .3zM172.9 246.2l.5-.3 .4 .3z"/>
<path d="M177.8 246.1l.6 .1zM177.8 246.1l.6 .1z"/>
<path d="M177.8 246.2l.6 .1zM177.8 246.2l.6 .1z"/>
<path d="M177.9 246.3l.5 .1v-.1zM177.9 246.3l.5 .1z"/>
<path d="M177.9 246.4h.5zM177.9 246.4h.5z"/>
<path d="M177.9 246.4l.5 .1v-.1zM177.9 246.4l.5 .1h-.5z"/>
<path d="M177.9 246.5l.5 .1zM177.9 246.5l.5 .1z"/>
<path d="M177.9 246.6l.5 .1v-.1zM177.9 246.6l.5 .1h-.4z"/>
<path d="M172.9 246.2l3.7 1.6-2.8-1.6zM172.9 246.2l3.7 1.6h-.9z"/>
<path d="M177.1 247.8h.2zM177.1 247.8h.2z"/>
<path d="M175.7 247.8l1 .1zM175.7 247.8l1 .1z"/>
<path d="M177.1 247.8l.2 .1zM176.9 247.9h.4z"/>
<path d="M175.7 247.9h1zM175.7 247.9h1z"/>
<path d="M176.9 247.9h.4zM176.8 247.9h.5z"/>
<path d="M175.7 247.9h1.1zM175.7 247.9h1.1z"/>
<path d="M175.7 247.9l1.6 .4v-.4zM175.7 247.9l1.6 .4h-.9z"/>
<path d="M176.4 248.3h.9zM176.4 248.3h.7z"/>
<path d="M176.5 248.3h.6zM176.5 248.3l.6 .1z"/>
<path d="M176.6 248.4h.5zM176.6 248.4h.4z"/>
<path d="M176.6 248.4h.3zM176.7 248.4h.2z"/>
<path d="M178 246.7l.4 1.8v-1.8zM178 246.7l.4 1.8h-.4z"/>
<path d="M178 248.5l.4 .2v-.2zM178 248.5l.4 .2h-.4z"/>
<path d="M178 248.7h.4zM178 248.7h.4z"/>
<path d="M178 248.7l.4 .1v-.1zM178 248.7l.4 .1h-.5z"/>
<path d="M177.9 248.8h.4zM177.9 248.8h.5z"/>
<path d="M177.9 248.8l.4 .2v-.2zM177.9 248.8l.4 .2h-.4z"/>
<path d="M177.9 249h.4zM177.9 249h.3z"/>
<path d="M177.9 249l.3 .1v-.1zM177.9 249l.3 .1h-.3z"/>
<path d="M177.9 249.1h.3zM177.9 249.1h.2z"/>
<path d="M177.9 249.1l.1 .1 .1-.1zM177.9 249.1l.1 .1h-.2z"/>
<path d="M177.8 249.2h.2zM177.8 249.2l.1 .1z"/>
<path d="M177.8 249.3h.1zM177.8 249.3h.1z"/>
<path d="M177.7 249.3l-.1 .1zM177.5 249.5l.2-.1z"/>
</g>
<path d="M179 238.1v1.1M171.8 250.4l7.2 4.4 7.3-4.3M172.9 249.8l-1.1 .6v-8.3l7.2-4 7.3 4v8.4M175.1 248.6l-1.5 .8M179 240v6.3l5.4 3.1M185.1 249.8l1.2 .7" fill="none" stroke="#767676" stroke-width=".16"/>
<path d="M179 246.3l-.6 .3" fill="none" stroke="#767676" stroke-width=".25"/>
<!-- layer: BLOCK-TXT -->
<path d="M56.5 258.7h17.8M56.5 247.1h10.3M97.8 246.9h8.3M97.9 257.3h8.8M121.8 246.9h7.8M56.5 270.7h5.9M82 270.6h7.2M97.8 269h9.7M121.8 269h5.7" fill="none" stroke="#000" stroke-width=".25"/>
<!-- layer: Elevation -->
<path d="M53.6 242.1v33.8M95.1 242.1v33.8M139.6 242.1v33.8" fill="none" stroke="#000" stroke-width=".17"/>
<text font-size="5.3" x="2.9" y="240.1">CASCADE SHED</text>
<g font-size="4.7">
<text x="105.6" y="77.4">30</text>
<text x="185.5" y="96.9" transform="rotate(-90 185.5 96.9)">4,9</text>
<text x="185.5" y="120.4" transform="rotate(-90 185.5 120.4)">4,9</text>
<text x="185.5" y="143.9" transform="rotate(-90 185.5 143.9)">4,9</text>
<text x="32" y="155.1" transform="rotate(-90 32 155.1)">30</text>
<text x="185.5" y="167.5" transform="rotate(-90 185.5 167.5)">4,9</text>
<text x="185.5" y="191" transform="rotate(-90 185.5 191)">4,9</text>
<text x="185.5" y="214.6" transform="rotate(-90 185.5 214.6)">4,9</text>
<text x="67.5" y="231.4">14,61</text>
<text x="137.6" y="231.4">14,61</text>
</g>
<text font-size="4.4" fill="#f00" x="3.2" y="246.2">NOTES :</text>
<text font-size="3.6" fill="#ff0" x="187.3" y="245.7">p3</text>
<text font-size="3.6" x="187.2" y="248.5">ASSOCIATES</text>
<g font-size="3.5">
<text x="56.5" y="251.6">CASCADE SHED</text>
<text x="81.8" y="275">NTS</text>
<text x="97.8" y="273.6">00</text>
<text x="121.8" y="273.6">00</text>
</g>
<g font-size="3.1">
<text x="181" y="268.1">PRAGNESH PARMAR</text>
<text x="181.4" y="264.4">PHONE : 9898894806</text>
</g>
<g font-size="2.7">
<text x="35.3" y="23.3" transform="rotate(-90 35.3 23.3)">1,5</text>
<text x="112.3" y="20.8" transform="rotate(-90 112.3 20.8)">2,5</text>
<text x="182.7" y="23.3" transform="rotate(-90 182.7 23.3)">1,5</text>
<text x="35.4" y="40.1" transform="rotate(-90 35.4 40.1)">6</text>
<text x="182.9" y="40.1" transform="rotate(-90 182.9 40.1)">6</text>
</g>
<g font-size="2.2">
<text x="56.5" y="246.7">PROJECT :</text>
<text x="97.8" y="246.5">DRAWN</text>
<text x="121.8" y="246.5">CHECK</text>
<text x="97.9" y="256.9">JOB NO:</text>
<text x="56.5" y="262.4">LAYOUT PLAN</text>
<text x="56.5" y="258.2">DRAWING TITLE :</text>
<text x="97.8" y="268.5">OPTION.:</text>
<text x="121.8" y="268.5">REV.:</text>
<text x="56.5" y="270.3">DATE :</text>
<text x="56.6" y="274.5">03/01/2025</text>
<text x="82" y="270.1">SCALE :</text>
</g>
<g font-size="2">
<text x="51.4" y="12.8">TRUSS</text>
<text x="158.3" y="12.8">TRUSS</text>
<text x="68.3" y="22.8">CRANE 10M</text>
<text x="137.2" y="22.8">CRANE 10M</text>
<text x="45.1" y="29.6">MS RAIL</text>
<text x="115" y="29.9">MS RAIL</text>
<text x="163.3" y="29.9">MS RAIL</text>
<text x="44" y="42.1">I BEAM</text>
<text x="95.4" y="42.1">I BEAM</text>
<text x="165.5" y="42.1">I BEAM</text>
<text x="30.5" y="53.3">PL</text>
</g>
<g font-size="1.7" fill="#f00">
<text x="4" y="247.9">(1) THIS</text>
<text x="6.5" y="252">ITS</text>
<text x="6.7" y="250">ASSOCIATES. IT IS NOT ALLOWED TO REPRODUCE</text>
<text x="10.3" y="252">CONTENTS</text>
<text x="12.7" y="248">DRAWING</text>
<text x="20.7" y="252">IN</text>
<text x="22.9" y="248">IS</text>
<text x="23.6" y="252">ANY</text>
<text x="26.8" y="248">THE</text>
<text x="28.3" y="252">FORM</text>
<text x="32.3" y="248">PROPERTY</text>
<text x="34.3" y="252">EXCEPT</text>
<text x="42.2" y="252">FOR</text>
<text x="43.7" y="248">OF</text>
<text x="47" y="252">THE</text>
<text x="48.2" y="248">P3</text>
<text x="4" y="256.7">(2) THIS DRAWING IS NOT BE SCALED. STATED</text>
<text x="6.5" y="254">PURPOSE FOR WHICH IT IS INTENDED.</text>
<text x="4" y="261.5">(3) ANY DISCREPANCIES ARE TO BE BROUGHT TO THE</text>
<text x="6.5" y="258.7">DIMENSIONS ONLY ARE TO BE CONSIDERED.</text>
<text x="6.6" y="263.6">ATTENTION OF THE ENGINEER/SITE SUPERVISOR</text>
<text x="6.6" y="265.6">AND RESOLVED BEFORE COMMENCEMENT OF ANY</text>
<text x="6.6" y="267.6">WORK.</text>
</g>
</svg>
